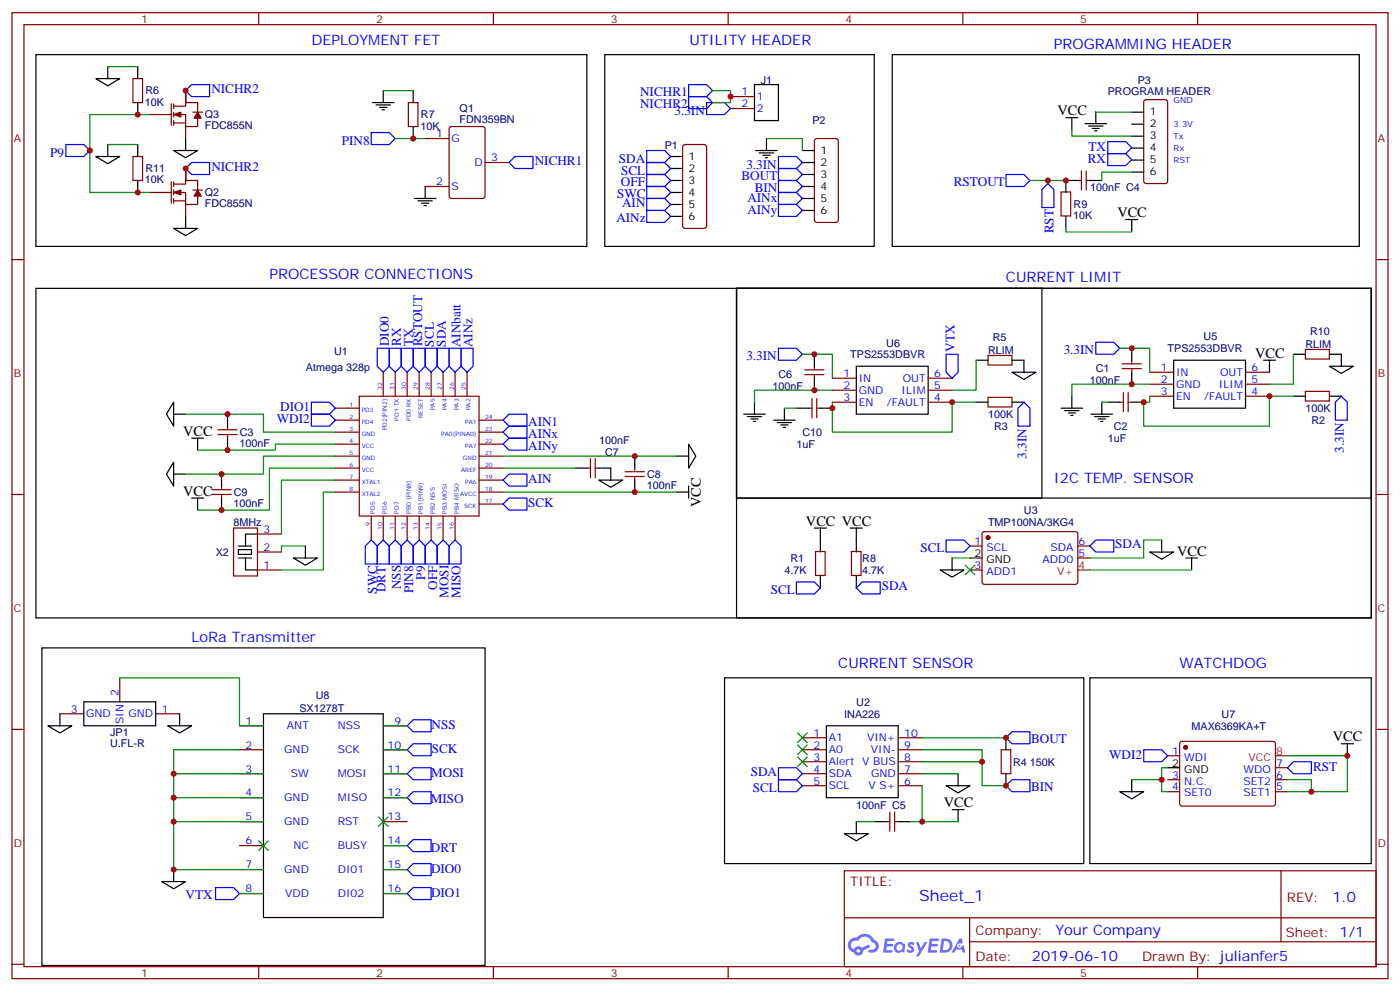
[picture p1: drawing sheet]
<svg xmlns="http://www.w3.org/2000/svg" width="412mm" height="292mm" viewBox="0 0 412 292" stroke-linecap="round" stroke-linejoin="round" font-family="sans-serif">
<path d="M10.6 16.1h162.3v56.4h-162.3zM178.2 16.1h79.3v56.4h-79.3zM262.8 16.1h137.6v56.4h-137.6zM10.6 84.9h393.3v97h-393.3zM217 84.9h186.9v97h-186.9zM217 84.9h186.9v61.7h-186.9zM217 84.9h89.9v61.7h-89.9zM12.3 190.7h130.6v93.5h-130.6zM213.4 199.5h105.9v54.7h-105.9zM321 199.5h82.9v54.7h-82.9z" fill="none" stroke="#000" stroke-width=".35"/>
<g fill="none" stroke="#870000" stroke-width=".35">
<path d="M3.5 3.7h405.4v284.4h-405.4zM7.1 7.3h398.2v277.3h-398.2zM76.2 3.7v3.6M145.3 3.7v3.6M214.5 3.7v3.6M283.6 3.7v3.6M352.8 3.7v3.6M3.5 76.4h3.6M405.3 76.4h3.6M3.5 145.6h3.6M405.3 145.6h3.6M3.5 214.7h3.6"/>
<path d="M405.3 214.7h3.6M248.7 256.3h156.6v28.3h-156.6zM377.3 256.4v20.8M248.7 270.2h156.5M285.6 277.2h119.6M285.6 270.2v14.1M3.5 283.8h3.6M76.2 284.6v3.5M145.3 284.6v3.5M214.5 284.6v3.5M283.6 284.6v3.5M352.8 284.6v3.5"/>
<path d="M405.3 283.8h3.6"/>
</g>
<g fill="#5487ff">
<path d="M267.7 277.5a1.22 1.22 0 0 1 1.7 .3l-.4 .5a.47 .47 0 0 0-.3-.4 .47 .47 0 0 0-.5 .2l.1 .3a1.14 1.14 0 0 1 .8 1.7 1.14 1.14 0 0 1-1.9 0l-.2-.2 .5-.5 .7 .4a.29 .29 0 0 0 .3-.3 .29 .29 0 0 0-.2-.3 1.04 1.04 0 0 1-.6-1.7z"/>
<path d="M260.7 276.3h2.4l.3 .1-.2 .5-1.8 .1-.1 .9h1.5l.3 .3-.3 .4h-1.6l-.2 1.1h1.7l.2 .3-.2 .4h-2.6z"/>
<path d="M273.8 276.3h2.4l.3 .1-.1 .5-1.8 .1-.2 .9h1.6l.3 .3-.4 .4h-1.6l-.1 1.1h1.7l.2 .3-.2 .4h-2.6z"/>
<path d="M282.6 276.3h.7l.3 1.2-.6 .3a.69 .69 0 0 0-1 .3 .69 .69 0 0 0 .4 1 .69 .69 0 0 0 .9-.6l.5-.3 .6 2.2h-.8l-.2-.9h-1.8l-.5 .9h-.8z"/>
<path d="M269.8 277.3h.8l.6 1.9 1.1-1.9h.9l-2.6 4.2h-.8l.9-1.5z"/>
<path d="M277.4 276.3l-.6 4.1h1.3a2.11 2.11 0 0 0 2.5-2.1 2.11 2.11 0 0 0-2.5-2zM278.1 277a1.39 1.39 0 0 1 1.7 1.4 1.39 1.39 0 0 1-1.8 1.3h-.3z"/>
<path d="M263.7 277.9a1.54 1.54 0 0 0-.1 2.1 1.54 1.54 0 0 0 2.2 .2l.6 .2 .3-2.3-.2-.2-.4-.1a1.49 1.49 0 0 0-2.4 .1zM264 278.9a.94 .94 0 0 1 1.8 0 .94 .94 0 0 1-1.8 0z"/>
<path d="M250.4 276.6a2.18 2.18 0 0 0 1.1 3.8 1.44 1.44 0 0 0 1.6 .9 1.44 1.44 0 0 0 1.2-1.5l2-1-.5-.7-1.9 .9a1.47 1.47 0 0 0-2.4 .5 1.39 1.39 0 0 1-.7-2 1.39 1.39 0 0 1 2-.5 2.12 2.12 0 0 1 2.2-1.3 2.12 2.12 0 0 1 1.9 1.7 1.14 1.14 0 0 1 1.1 1.4 1.14 1.14 0 0 1-1.7 .8 .43 .43 0 0 0-.5 .3 .43 .43 0 0 0 .4 .5 1.98 1.98 0 0 0 2.5-1.2 1.98 1.98 0 0 0-1.2-2.5 3.1 3.1 0 0 0-5.3-.7l-.9 .1zM252.3 279.9a.55 .55 0 0 1 1.1 0 .55 .55 0 0 1-1.1 0z"/>
<circle cx="282.6" cy="278.4" r=".26"/>
</g>
<g fill="none" stroke="#870000" stroke-width=".35">
<path d="M39.2 23.1h2.8v7.1h-2.8zM44.1 33.7h6.3M50.4 30.6v6.3M51.2 31.3h3.5v-1.1h3.5v2.8M51.2 33.7h3.5v3.6h3.5v-2.5M51.2 36.2h3.5M51.2 30.6v1.4M51.2 33v1.4M51.2 35.5v1.4M54.7 26.7v3.5M54.7 37.3v3.5M56.8 33h2.8"/>
<path d="M120.3 30.2h2.8v7.1h-2.8zM132.5 37.5l.5-.2h9.2l.6 .4 .1 20-.5 .7h-9.4l-.7-.4v-20zM215.2 28.4h7M215.2 32h7M337.1 29.6l.5-.3h5.6l.7 .5 .1 23.5-.5 .7h-5.9l-.6-.4-.1-23.6zM39.2 46.1h2.8v7h-2.8zM44.1 56.7h6.3M50.4 53.5v6.3M51.2 54.2h3.5v-1.1h3.5v2.9M51.2 56.7h3.5v3.5h3.5v-2.5M51.2 53.5v1.4M51.2 56v1.4"/>
<path d="M51.2 58.4v1.4M51.2 59.1h3.5M54.7 49.6v3.5M56.8 56h2.8M125.2 54.9h7.1M125.2 40.8h7.1M142.9 47.8h7M201.3 42.8l.5-.3h5.6l.7 .5v23.5l-.4 .7h-5.9l-.7-.4v-23.5zM240.1 41l.5-.2h5.6l.7 .4v23.6l-.4 .6-5.9 .1-.7-.5v-23.5zM312.6 56.5h2.8v7.1h-2.8zM317.5 53.1h1.1M318.6 50.3v5.7"/>
<path d="M320 50.3v5.7M320 53.1h1M54.7 60.2v3.5M105.8 116.6h35.3v35.3h-35.3zM112.9 109.6v7M116.4 109.6v7M119.9 109.6v7M123.5 109.6v7M127 109.6v7M130.5 109.6v7M134.1 109.6v7M137.6 109.6v7"/>
<path d="M237.1 108.9h5.6M237.1 110.3h5.6M239.2 117.3v5.7M239.9 107.8v1.1M239.9 110.3v1M240.6 117.3v5.7M245.2 111.3h7M245.2 114.9h7M245.2 118.4h7M273.4 111.3h7.1M273.4 114.9h7.1M273.4 118.4h7.1"/>
<path d="M291 117h7.1v2.8h-7.1zM291 104.6h7.1v2.9h-7.1zM329.8 118.4h1.1M330.6 107.1h5.6M330.6 108.5h5.6M330.9 115.6v5.6M332.3 118.4h1.1M332.3 115.6v5.6M333.4 106v1.1M333.4 108.5v1.1M338.7 109.6h7M338.7 113.1h7"/>
<path d="M338.7 116.6h7M366.9 109.6h7M366.9 113.1h7M366.9 116.6h7M384.5 115.2h7.1v2.8h-7.1zM384.5 102.9h7.1v2.8h-7.1zM64.2 126.5h5.6M64.2 127.9h5.6M67 125.4v1.1M67 127.9v1.1M98.8 120.2h7M98.8 123.7h7"/>
<path d="M98.8 127.2h7M98.8 130.7h7M98.8 134.3h7M98.8 137.8h7M141.1 123.7h7.1M141.1 127.2h7.1M141.1 130.7h7.1M141.1 134.3h7.1M141.1 137.8h7.1M172.9 137.8h1M173.9 135v5.6M175.3 137.8h1.1"/>
<path d="M175.3 135v5.6M184.1 138.9h5.7M187 137.8v1.1M238.1 120.2h1.1M240.6 120.2h1.1M62.4 144.1h5.7M62.4 145.6h5.7M65.3 143.1v1M65.3 145.6v1M68.8 155.4h7v14.1h-7zM75.8 157.2h7.1M98.8 141.3h7"/>
<path d="M98.8 144.9h7M109.4 151.9v7.1M112.9 151.9v7.1M116.4 151.9v7.1M119.9 151.9v7.1M123.5 151.9v7.1M127 151.9v7.1M130.5 151.9v7.1M134.1 151.9v7.1M141.1 141.3h7.1M141.1 144.9h7.1M141.1 148.4h7.1"/>
<path d="M184.1 140.3h5.7M187 140.3v1M289.5 156.7l.5-.2h27.1l.4 .7-.1 14.4-.6 .4-27.1-.1-.4-.6v-14.1zM75.8 167.8h7.1M75.8 162.5h7.1M240.2 162.3h2.9v7.1h-2.9zM250.8 162.3h2.8v7.1h-2.8zM285.8 167.8h3.5M285.8 160.7h3.5M317.5 160.7h3.5M317.5 164.3h3.5M35.3 199.5v7.1"/>
<path d="M17.6 210.1h7.1M45.9 210.1h7M70.6 213.6h7M112.9 213.6h7M236.4 217.2h7M264.6 217.2h7M347.7 218.4l.5-.2 27.1 .1 .4 .6-.1 17.9-.6 .5-27.1-.1-.4-.6v-17.7zM70.6 220.7h7M70.6 227.8h7M70.6 234.8h7M112.9 220.7h7M112.9 227.8h7"/>
<path d="M112.9 234.8h7M236.4 220.7h7M236.4 224.2h7M236.4 227.8h7M236.4 231.3h7M262.1 239v5.7M263.5 239v5.7M264.6 220.7h7M264.6 224.2h7M264.6 227.8h7M264.6 231.3h7M294.9 220.7h2.8v7.1h-2.8z"/>
<path d="M344 222.5h3.5M344 229.5h3.5M344 233h3.5M375.7 229.5h3.5M375.7 233h3.5M375.7 226h3.5M70.6 241.9h7M70.6 248.9h7M70.6 256h7M112.9 241.9h7M112.9 248.9h7M112.9 256h7"/>
<path d="M261.1 241.9h1M263.5 241.9h1.1M70.6 263h7M112.9 263h7"/>
</g>
<g fill="none" stroke="#000" stroke-width=".35">
<path d="M31.7 19.6v3.5M40.6 19.6v3.5M28.2 23.1h7.1l-3.6 2.2zM40.6 30.2v3.5M109.7 30.2h6.4M110.8 30.9h4.2M111.8 31.6h2.1M112.5 32.3h.7M112.9 26.7v3.5M121.7 26.7v3.5M121.7 37.3v3.5M222.2 24.9h7.1v10.6h-7.1z"/>
<path d="M314 34.6h3.5M315.7 34.6v3.6M319.6 36.4h6.4M320.7 37.1h4.2M321.7 37.8h2.1M322.4 38.5h.7M322.8 32.9v3.5M333.4 33h3.5M333.4 36.5h3.5M28.2 46.1h7.1l-3.6 2.1zM31.7 42.5v3.6M40.6 42.5v3.6"/>
<path d="M40.6 53.1v3.6M51.2 44.3h7l-3.5 2.1zM54.7 40.8v3.5M122.1 58.4h6.3M123.1 59.1h4.3M124.2 59.8h2.1M125.2 54.9v3.5M197.6 53.1h3.5M197.6 46.1h3.5M197.6 49.6h3.5M197.6 56.7h3.5M222.6 44.3h6.4"/>
<path d="M223.7 45h4.2M224.7 45.7h2.1M225.4 46.4h.7M225.8 40.8v3.5M236.4 44.3h3.5M236.4 47.8h3.5M236.4 51.4h3.5M236.4 54.9h3.5M236.4 58.4h3.5M317.5 53.1h-3.5v3.6M321 53.1h3.6M333.4 40.1h3.5"/>
<path d="M333.4 43.6h3.5M333.4 47.1h3.5M333.4 50.7h3.5M51.2 67.2h7l-3.5 2.2zM54.7 63.7v3.5M124.9 60.5h.7M197.6 60.2h3.5M197.6 63.7h3.5M236.4 61.9h3.5M314 63.7v3.5M331.6 64.6h3.5M333.4 64.6v3.5"/>
<path d="M51.2 118.4v7l-2.2-3.5zM222.2 118.4v3.5M239.9 104.3v3.5M239.9 111.3v3.6M252.2 107.8h21.2v14.1h-21.2zM287.5 118.4h3.5M287.5 106h3.5M298.1 109.6h7.1l-3.6 2.1zM298.1 118.4h3.5M298.1 106h3.5v3.6M315.7 116.6v3.6M324.6 118.4v3.5"/>
<path d="M326.3 118.4h3.5M333.4 118.4h3.5M333.4 102.5v3.5M333.4 109.6v3.5M345.7 106h21.2v14.2h-21.2zM372.2 106h3.5M373.9 106v3.6M381 116.6h3.5M381 104.3h3.5M391.6 107.8h7l-3.5 2.1zM391.6 116.6h3.5M391.6 104.3h3.5v3.5"/>
<path d="M51.2 136v7.1l-2.2-3.5zM51.2 121.9h3.5M51.2 139.6h3.5M56.4 129h3.6M58.2 129v3.5M65.3 139.6v3.5M67 121.9v3.5M67 129v3.5M169.3 137.8h3.6M176.4 137.8h3.5v3.5M187 134.3v3.5M199.3 134.3h3.5"/>
<path d="M202.8 130.7l2.2 3.6-2.2 3.5zM219.1 121.9h6.3M220.1 122.6h4.3M221.2 123.3h2.1M221.9 124h.7M227.9 123.7h6.3M229 124.4h4.2M230 125.1h2.1M230.7 125.8h.7M231.1 120.2v3.5M234.6 120.2h3.5M241.7 120.2h3.5"/>
<path d="M312.6 120.2h6.3M313.6 120.9h4.3M314.7 121.6h2.1M315.4 122.3h.7M321.4 121.9h6.3M322.4 122.6h4.3M323.5 123.3h2.1M324.2 124h.7M56.4 146.6h3.6M58.2 146.6v3.5M65.3 146.6v3.5M75.8 157.2h-3.5v3.5"/>
<path d="M176.4 141.3h7l-3.5 2.1zM187 141.3v3.6M199.3 144.9h3.5M202.8 143.1v3.5M239.9 155.4h3.5M241.7 155.4v7.1M250.5 155.4h3.5M252.2 155.4v7.1M342.2 159v3.5M70.2 161.8h3.9v1.4h-3.9zM70.2 160.7h3.9M70.2 164.3h3.9"/>
<path d="M72.3 164.3v3.5h3.5M86.4 164.3h7.1l-3.5 2.1zM90 160.7v3.6M241.7 169.5v3.6M252.2 169.5v3.6M276.9 167.8h7.1l-3.5 2.1zM280.5 164.3v3.5M285.8 164.3h3.5M338.7 162.5h7l-3.5 2.1zM349.2 164.3h3.6M351 164.3v3.5M14.1 213.6h7.1l-3.6 2.2z"/>
<path d="M17.6 210.1v3.5M24.7 206.6h21.2v7h-21.2zM49.4 213.6h7l-3.5 2.2zM52.9 210.1v3.5M77.6 210.1h35.3v60h-35.3zM243.4 213.6h21.2v21.2h-21.2zM296.3 217.2v3.5M395.1 218.9h3.5M396.9 218.9v3.6M278.7 231.3h7.1l-3.6 2.1zM280.5 238.3h3.5M282.2 227.8v3.5"/>
<path d="M282.2 238.3v3.6M296.3 227.8v3.5M329.8 233h7.1l-3.5 2.2zM333.4 229.5v3.5M344 226h3.5M47.6 259.5h7.1l-3.5 2.1zM51.2 256v3.5M248.7 245.4h7.1l-3.6 2.1zM252.2 241.9v3.5M257.5 241.9h3.6M264.6 241.9h3.5"/>
</g>
<g fill="#870000" stroke="#870000" stroke-width=".35">
<path d="M51.2 33.7l2.1-.7v1.4z"/>
<path d="M58.2 33l1.1 1.8h-2.2z"/>
<path d="M51.2 56.7l2.1-.7v1.4z"/>
<path d="M58.2 56l1.1 1.7h-2.2z"/>
<circle cx="349.2" cy="220" r=".53"/>
<circle cx="291" cy="158.3" r=".53"/>
</g>
<path d="M317.5 167.8h3.5M375.7 222.5h3.5" fill="none" stroke="#f00" stroke-width=".35"/>
<g fill="none" stroke="#00f" stroke-width=".35">
<path d="M56.4 24.9h5.3v3.5h-5.3l-1.7-1.7zM109.4 39h5.3l1.7 1.8-1.7 1.7h-5.3zM202.8 24.9h5.3l1.8 1.8-1.8 1.7h-5.3zM202.8 28.4h5.3l1.8 1.8-1.8 1.8h-5.3zM208.1 30.2h5.3l1.8 1.8-1.8 1.7h-5.3zM19.4 42.5h5.3l1.8 1.8-1.8 1.8h-5.3zM54.7 49.6l1.7-1.8h5.3v3.6h-5.3zM149.9 47.8l1.8-1.7h5.3v3.5h-5.3zM190.5 54.9h5.3l1.8 1.8-1.8 1.7h-5.3zM190.5 44.3h5.3l1.8 1.8-1.8 1.7h-5.3zM190.5 47.8h5.3l1.8 1.8-1.8 1.8h-5.3zM190.5 51.4h5.3l1.8 1.7-1.8 1.8h-5.3z"/>
<path d="M190.5 58.4h5.3l1.8 1.8-1.8 1.7h-5.3zM229.3 53.1h5.3l1.8 1.8-1.8 1.8h-5.3zM229.3 49.6h5.3l1.8 1.8-1.8 1.7h-5.3zM229.3 56.7h5.3l1.8 1.7-1.8 1.8h-5.3zM229.3 46.1h5.3l1.8 1.7-1.8 1.8h-5.3zM296.3 51.4h5.3l1.8 1.7-1.8 1.8h-5.3zM308.7 54l1.7 1.8v5.3h-3.5v-5.3zM326.3 45.2h5.3l1.8 1.8-1.8 1.7h-5.3zM326.3 41.7h5.3l1.8 1.8-1.8 1.7h-5.3zM190.5 61.9h5.3l1.8 1.8-1.8 1.8h-5.3zM229.3 60.2h5.3l1.8 1.7-1.8 1.8h-5.3zM91.7 118.4h5.3l1.8 1.8-1.8 1.7h-5.3z"/>
<path d="M111.1 102.5h3.6v5.3l-1.8 1.8-1.8-1.8zM114.7 102.5h3.5v5.3l-1.8 1.8-1.7-1.8zM118.2 102.5h3.5v5.3l-1.8 1.8-1.7-1.8zM121.7 102.5h3.5v5.3l-1.7 1.8-1.8-1.8zM125.2 102.5h3.6v5.3l-1.8 1.8-1.8-1.8zM128.8 102.5h3.5v5.3l-1.8 1.8-1.7-1.8zM132.3 102.5h3.5v5.3l-1.7 1.8-1.8-1.8zM135.8 102.5h3.5v5.3l-1.7 1.8-1.8-1.8zM229.3 102.5h5.3l1.8 1.8-1.8 1.7h-5.3zM278.7 104.3h3.5v5.3l-1.7 1.7-1.8-1.7zM322.8 100.8h5.3l1.7 1.7-1.7 1.8h-5.3zM393.3 118.4l1.8-1.8 1.8 1.8v5.3h-3.6z"/>
<path d="M91.7 121.9h5.3l1.8 1.8-1.8 1.7h-5.3zM149.9 121.9h5.3v3.5h-5.3l-1.7-1.7zM149.9 125.4h5.3v3.6h-5.3l-1.7-1.8zM149.9 129h5.3v3.5h-5.3l-1.7-1.8zM299.9 120.2l1.7-1.8 1.8 1.8v5.2h-3.5zM109.4 159l1.7 1.7v5.3h-3.5v-5.3zM116.4 159l1.8 1.7v5.3h-3.5v-5.3zM119.9 159l1.8 1.7v5.3h-3.5v-5.3zM123.5 159l1.7 1.7v5.3h-3.5v-5.3zM127 159l1.8 1.7v5.3h-3.6v-5.3zM130.5 159l1.8 1.7v5.3h-3.5v-5.3zM134.1 159l1.7 1.7v5.3h-3.5v-5.3z"/>
<path d="M148.2 148.4l1.7-1.8h5.3v3.5h-5.3zM148.2 141.3l1.7-1.7h5.3v3.5h-5.3zM278.7 159h5.3l1.8 1.7-1.8 1.8h-5.3zM111.1 160.7l1.8-1.7 1.8 1.7v5.3h-3.6zM234.6 171.3h5.3l1.8 1.8-1.8 1.7h-5.3zM252.2 173.1l1.8-1.8h5.3v3.5h-5.3zM321 160.7l1.8-1.7h5.3v3.5h-5.3zM119.9 213.6l1.8-1.7h5.3v3.5h-5.3zM298.1 215.4h5.3v3.5h-5.3l-1.8-1.7zM119.9 227.8l1.8-1.8h5.3v3.5h-5.3zM119.9 234.8l1.8-1.8h5.3v3.6h-5.3zM119.9 220.7l1.8-1.8h5.3v3.6h-5.3z"/>
<path d="M229.3 229.5h5.3l1.8 1.8-1.8 1.7h-5.3zM229.3 226h5.3l1.8 1.8-1.8 1.7h-5.3zM298.1 229.5h5.3v3.5h-5.3l-1.8-1.7zM336.9 220.7h5.3l1.8 1.8-1.8 1.7h-5.3zM379.2 226l1.8-1.8h5.3v3.6h-5.3zM119.9 256l1.8-1.8h5.3v3.5h-5.3zM119.9 248.9l1.8-1.7h5.3v3.5h-5.3zM63.5 261.3h5.3l1.8 1.7-1.8 1.8h-5.3zM119.9 263l1.8-1.7h5.3v3.5h-5.3z"/>
</g>
<g fill="none" stroke="#008700" stroke-width=".35">
<path d="M31.7 19.6h8.9M44.1 33.7h-17.6v23h17.6M112.9 26.7h8.8M209.9 26.7h5.3v3.5h-5.3M315.7 38.3v1.8h17.7M322.8 33h10.6M31.7 42.5h8.9M116.4 40.8h8.8M225.8 40.8h10.6v3.5M303.4 53.1h5.3v1.1M308.7 53.1h5.3M333.4 50.7h-8.8v2.4"/>
<path d="M314 67.2v1.1h19.4M236.4 104.3h8.8v7M245.2 114.9h-23v3.5M245.2 118.4v8.8h35.3v-8.8h7M287.5 106v8.9h-7M324.6 118.4h1.7M329.8 102.5h8.9v7.1M338.7 113.1h-23v3.5M338.7 116.6v1.8h-1.8v7h37v-8.8h7.1M381 104.3v8.8h-7.1M54.7 121.9h22.9v5.3h21.2M98.8 134.3h-21.2v5.3h-22.9"/>
<path d="M98.8 137.8h-19.4v12.3h-21.2M98.8 130.7h-17.7v1.8h-22.9M148.2 134.3h51.1M148.2 137.8h21.1M231.1 120.2h3.5M98.8 141.3h-15.9v15.9M98.8 144.9h-3.6v22.9h-12.3M148.2 144.9h51.1M342.2 159h-5.3v5.3h-15.9M90 160.7h-7.1v1.8M280.5 164.3h5.3M321 167.8h30"/>
<path d="M35.3 199.5h35.3v14.1h7M112.9 213.6h7M271.6 217.2h24.7M51.2 227.8h26.4M51.2 234.8h26.4M70.6 220.7h-19.4v35.3h26.4M112.9 227.8h7M112.9 234.8h7M112.9 220.7h7M271.6 220.7h17.7v10.6h7M271.6 231.3v10.6h10.6M271.6 227.8h10.6"/>
<path d="M271.6 224.2h17.7M333.4 229.5h8.8v3.5h1.8M344 226h-1.8v3.5M379.2 229.5h7.1v3.5M379.2 222.5h17.7v10.5h-17.7M51.2 241.9h26.4M112.9 256h7M112.9 248.9h7M252.2 241.9h5.3M268.1 241.9h3.5M70.6 263h7M112.9 263h7"/>
</g>
<g fill="#c00">
<circle cx="215.2" cy="28.4" r=".88"/>
<circle cx="40.6" cy="56.7" r=".88"/>
<circle cx="26.5" cy="44.3" r=".88"/>
<circle cx="40.6" cy="33.7" r=".88"/>
<circle cx="54.7" cy="26.7" r=".88"/>
<circle cx="271.6" cy="241.9" r=".88"/>
<circle cx="296.3" cy="231.3" r=".88"/>
<circle cx="314" cy="53.1" r=".88"/>
<circle cx="308.7" cy="53.1" r=".88"/>
<circle cx="187" cy="144.9" r=".88"/>
<circle cx="187" cy="134.3" r=".88"/>
<circle cx="121.7" cy="40.8" r=".88"/>
<circle cx="396.9" cy="222.5" r=".88"/>
<circle cx="342.2" cy="229.5" r=".88"/>
<circle cx="65.3" cy="139.6" r=".88"/>
<circle cx="67" cy="121.9" r=".88"/>
<circle cx="386.3" cy="233" r=".88"/>
<circle cx="65.3" cy="150.1" r=".88"/>
<circle cx="67" cy="132.5" r=".88"/>
<circle cx="296.3" cy="217.2" r=".88"/>
<circle cx="289.3" cy="224.2" r=".88"/>
<circle cx="280.5" cy="118.4" r=".88"/>
<circle cx="239.9" cy="104.3" r=".88"/>
<circle cx="239.9" cy="114.9" r=".88"/>
<circle cx="333.4" cy="113.1" r=".88"/>
<circle cx="333.4" cy="102.5" r=".88"/>
<circle cx="373.9" cy="116.6" r=".88"/>
<circle cx="336.9" cy="118.4" r=".88"/>
<circle cx="245.2" cy="120.2" r=".88"/>
<circle cx="54.7" cy="49.6" r=".88"/>
<circle cx="51.2" cy="256" r=".88"/>
<circle cx="51.2" cy="241.9" r=".88"/>
<circle cx="51.2" cy="234.8" r=".88"/>
<circle cx="51.2" cy="227.8" r=".88"/>
</g>
<g fill="#c00" stroke="#008700" stroke-width=".35">
<path d="M284.3 166.4l2.9 2.8zM284.3 169.2l2.9-2.8z"/>
<path d="M234.9 222.8l2.9 2.8zM237.8 222.8l-2.9 2.8z"/>
<path d="M234.9 219.3l2.9 2.8zM237.8 219.3l-2.9 2.8z"/>
<path d="M234.9 215.8l2.9 2.8zM234.9 218.6l2.9-2.8z"/>
<path d="M76.2 247.5l2.8 2.8zM76.2 250.3l2.8-2.8z"/>
<path d="M111.5 240.5l2.8 2.8zM114.3 240.5l-2.8 2.8z"/>
</g>
<text font-size="4.6" fill="#00f" x="270.8" y="265.4">Sheet_1</text>
<g font-size="4.2" fill="#00f">
<text x="91.7" y="13.3">DEPLOYMENT FET</text>
<text x="203.1" y="13.3">UTILITY HEADER</text>
<text x="310.4" y="14.3">PROGRAMMING HEADER</text>
<text x="79.4" y="82.1">PROCESSOR CONNECTIONS</text>
<text x="296.3" y="83.1">CURRENT LIMIT</text>
<text x="310.4" y="142.1">I2C TEMP. SENSOR</text>
<text x="56.4" y="188.9">LoRa Transmitter</text>
<text x="246.9" y="196.8">CURRENT SENSOR</text>
<text x="347.5" y="196.8">WATCHDOG</text>
<text x="392.5" y="265.6">1.0</text>
<text x="310.9" y="275.2">Your Company</text>
<text x="304" y="283">2019-06-10</text>
</g>
<g font-size="4.2">
<text x="311.5" y="33.9">VCC</text>
<text x="329.1" y="63.9">VCC</text>
<text x="369.7" y="105.3">VCC</text>
<text x="54" y="128.3">VCC</text>
<text x="54" y="145.9">VCC</text>
<text x="206.5" y="149.3" transform="rotate(-90 206.5 149.3)">VCC</text>
<text x="237.4" y="154.7">VCC VCC</text>
<text x="346.8" y="163.5">VCC</text>
<text x="392.6" y="218.2">VCC</text>
<text x="278" y="237.6">VCC</text>
</g>
<g font-size="3.9" fill="#00f">
<text x="62.3" y="27.5">NICHR2</text>
<text x="188.6" y="28.3">NICHR1</text>
<text x="188.6" y="31.8">NICHR2</text>
<text x="198.7" y="33.7">3.3IN</text>
<text x="14.8" y="46.1">P9</text>
<text x="100.7" y="42.5">PIN8</text>
<text x="182.3" y="47.9">SDA</text>
<text x="320.4" y="47.8">RX</text>
<text x="320.6" y="44.3">TX</text>
<text x="62.3" y="50.5">NICHR2</text>
<text x="157.5" y="48.7">NICHR1</text>
<text x="182.9" y="51.4">SCL</text>
<text x="218.4" y="53">BOUT</text>
<text x="219.9" y="49.6">3.3IN</text>
<text x="181.8" y="58.3">SWC</text>
<text x="182.9" y="54.9">OFF</text>
<text x="220.2" y="59.4">AINx</text>
<text x="222.3" y="56.5">BIN</text>
<text x="281" y="54.7">RSTOUT</text>
<text x="181.6" y="65.3">AINz</text>
<text x="183.3" y="61">AIN</text>
<text x="220.2" y="62.9">AINy</text>
<text x="310.3" y="68.7" transform="rotate(-90 310.3 68.7)">RST</text>
<text x="114.5" y="102" transform="rotate(-90 114.5 102)">DIO0</text>
<text x="118" y="101.8" transform="rotate(-90 118 101.8)">RX</text>
<text x="121.6" y="102" transform="rotate(-90 121.6 102)">TX</text>
<text x="124.3" y="102" transform="rotate(-90 124.3 102)">RSTOUT</text>
<text x="127.8" y="102" transform="rotate(-90 127.8 102)">SCL</text>
<text x="131.3" y="102" transform="rotate(-90 131.3 102)">SDA</text>
<text x="135.6" y="102.2" transform="rotate(-90 135.6 102.2)">AINbatt</text>
<text x="139.2" y="102.2" transform="rotate(-90 139.2 102.2)">AINz</text>
<text x="219.9" y="106">3.3IN</text>
<text x="281.2" y="103.6" transform="rotate(-90 281.2 103.6)">VTX</text>
<text x="313.3" y="104.3">3.3IN</text>
<text x="81.5" y="124.5">WDI2</text>
<text x="82.5" y="121">DIO1</text>
<text x="155.6" y="125.3">AIN1</text>
<text x="155.6" y="128.8">AINx</text>
<text x="155.6" y="132.3">AINy</text>
<text x="302.3" y="135" transform="rotate(-90 302.3 135)">3.3IN</text>
<text x="395.8" y="133.2" transform="rotate(-90 395.8 133.2)">3.3IN</text>
<text x="155.6" y="142.2">AIN</text>
<text x="155.6" y="149.2">SCK</text>
<text x="328.5" y="161.5">SDA</text>
<text x="271.1" y="162.5">SCL</text>
<text x="118" y="173.4" transform="rotate(-90 118 173.4)">NSS</text>
<text x="125.2" y="170.6" transform="rotate(-90 125.2 170.6)">P9</text>
<text x="128.8" y="173.6" transform="rotate(-90 128.8 173.6)">OFF</text>
<text x="259.7" y="173.8">SDA</text>
<text x="111" y="174.7" transform="rotate(-90 111 174.7)">SWC</text>
<text x="113.6" y="174.3" transform="rotate(-90 113.6 174.3)">DRT</text>
<text x="121.7" y="174.7" transform="rotate(-90 121.7 174.7)">PIN8</text>
<text x="132.1" y="176" transform="rotate(-90 132.1 176)">MOSI</text>
<text x="135.7" y="176" transform="rotate(-90 135.7 176)">MISO</text>
<text x="227" y="174.9">SCL</text>
<text x="127.1" y="214.6">NSS</text>
<text x="127.2" y="221.7">SCK</text>
<text x="303.7" y="218.8">BOUT</text>
<text x="326.7" y="223.3">WDI2</text>
<text x="386.8" y="226.8">RST</text>
<text x="127" y="228.7">MOSI</text>
<text x="221.1" y="228.5">SDA</text>
<text x="221.7" y="233.1">SCL</text>
<text x="303.7" y="232.9">BIN</text>
<text x="126.9" y="236.4">MISO</text>
<text x="126.9" y="250.8">DRT</text>
<text x="127" y="256.9">DIO0</text>
<text x="127" y="264">DIO1</text>
<text x="54.7" y="264.6">VTX</text>
</g>
<g font-size="3.9" fill="#800">
<text x="250.5" y="260.9">TITLE:</text>
<text x="379.1" y="265.6">REV:</text>
<text x="287.4" y="275.1">Company:</text>
<text x="378.7" y="275.7">Sheet: 1/1</text>
<text x="287.4" y="282.8">Date:</text>
<text x="336.4" y="282.9">Drawn By: julianfer5</text>
</g>
<g font-size="3.2" fill="#800">
<text x="41.6" y="6.7">1</text>
<text x="110.8" y="6.7">2</text>
<text x="179.9" y="6.7">3</text>
<text x="249.1" y="6.7">4</text>
<text x="318.2" y="6.7">5</text>
<text x="4.1" y="41.8">A</text>
<text x="405.9" y="41.8">A</text>
<text x="4.1" y="111">B</text>
<text x="405.9" y="111">B</text>
<text x="4.1" y="180.1">C</text>
<text x="405.9" y="180.1">C</text>
<text x="4.1" y="249.3">D</text>
<text x="405.9" y="249.3">D</text>
<text x="41.6" y="287.5">1</text>
<text x="110.8" y="287.5">2</text>
<text x="179.9" y="287.5">3</text>
<text x="249.1" y="287.5">4</text>
<text x="318.2" y="287.5">5</text>
</g>
<g font-size="3.2" fill="#000080">
<text x="42.8" y="27.8">R6</text>
<text x="224.1" y="24.7">J1</text>
<text x="326.3" y="27.9">PROGRAM HEADER</text>
<text x="335.1" y="24.8">P3</text>
<text x="42.7" y="31.1">10K</text>
<text x="60.3" y="34.9">Q3</text>
<text x="124" y="34.9">R7</text>
<text x="135.4" y="33">Q1</text>
<text x="60.3" y="38.1">FDC855N</text>
<text x="123.8" y="38.1">10K</text>
<text x="135.4" y="36.2">FDN359BN</text>
<text x="239.3" y="36.5">P2</text>
<text x="195.8" y="43.8">P1</text>
<text x="42.8" y="50.7">R11</text>
<text x="42.7" y="54">10K</text>
<text x="60.3" y="57.8">Q2</text>
<text x="321.1" y="56.2">100nF C4</text>
<text x="60.3" y="61">FDC855N</text>
<text x="316.1" y="64.4">10K</text>
<text x="316.2" y="61.2">R9</text>
<text x="261.1" y="102">U6</text>
<text x="292.5" y="100.3">R5</text>
<text x="354.5" y="100.2">U5</text>
<text x="385.9" y="98.6">R10</text>
<text x="98.4" y="104.6">U1</text>
<text x="250.5" y="105.5">TPS2553DBVR</text>
<text x="291" y="104.1">RLIM</text>
<text x="344" y="103.7">TPS2553DBVR</text>
<text x="384.5" y="102.4">RLIM</text>
<text x="90.1" y="109.1">Atmega 328p</text>
<text x="229.3" y="111.1">C6</text>
<text x="321" y="112.9">100nF</text>
<text x="322.8" y="109.4">C1</text>
<text x="227.5" y="114.7">100nF</text>
<text x="291" y="123.2">100K</text>
<text x="384.5" y="121.4">100K</text>
<text x="386.3" y="124.9">R2</text>
<text x="70.6" y="131.6">100nF</text>
<text x="70.6" y="128.4">C3</text>
<text x="176.5" y="130.6">100nF</text>
<text x="234.6" y="132">1uF</text>
<text x="236.4" y="128.5">C10</text>
<text x="292.8" y="126.7">R3</text>
<text x="326.3" y="130.2">1uF</text>
<text x="328.1" y="126.7">C2</text>
<text x="178.3" y="134.1">C7</text>
<text x="190.5" y="143.9">100nF</text>
<text x="190.6" y="140.7">C8</text>
<text x="68.8" y="149.2">100nF</text>
<text x="68.9" y="146">C9</text>
<text x="68.8" y="154.9">8MHz</text>
<text x="291" y="154.9">TMP100NA/3KG4</text>
<text x="301.6" y="151.3">U3</text>
<text x="63.6" y="163.7">X2</text>
<text x="232.8" y="165.5">R1</text>
<text x="254" y="165.5">R8</text>
<text x="231.1" y="169">4.7K</text>
<text x="254" y="169">4.7K</text>
<text x="88.2" y="209.6">SX1278T</text>
<text x="93" y="205.7">U8</text>
<text x="252.2" y="207.8">U2</text>
<text x="248.7" y="211.4">INA226</text>
<text x="351" y="214.9">MAX6369KA+T</text>
<text x="359.8" y="211.3">U7</text>
<text x="32.4" y="219.8">U.FL-R</text>
<text x="32.4" y="216.7">JP1</text>
<text x="298.5" y="225.4">R4</text>
<text x="303.4" y="225.4">150K</text>
<text x="252.2" y="238.2">100nF C5</text>
</g>
<g font-size="3.2" fill="#00f">
<text x="218.5" y="28.1">1</text>
<text x="223" y="29.5">1</text>
<text x="218.5" y="31.6">2</text>
<text x="223" y="33">2</text>
<text x="128.5" y="40.4">1</text>
<text x="133" y="41.8">G</text>
<text x="144.6" y="47.5">3</text>
<text x="139.7" y="48.9">D</text>
<text x="128.5" y="54.5">2</text>
<text x="133" y="56">S</text>
<text x="248.5" y="111">1</text>
<text x="252.9" y="112.4">IN</text>
<text x="265.9" y="112.4">OUT</text>
<text x="275.2" y="111">6</text>
<text x="341.9" y="109.2">1</text>
<text x="341.9" y="112.7">2</text>
<text x="346.4" y="110.6">IN</text>
<text x="359.4" y="110.6">OUT</text>
<text x="368.7" y="112.7">5</text>
<text x="368.7" y="109.2">6</text>
<text x="248.5" y="114.5">2</text>
<text x="248.5" y="118">3</text>
<text x="252.9" y="115.9">GND</text>
<text x="252.9" y="119.5">EN</text>
<text x="261.2" y="119.5">/FAULT</text>
<text x="265.6" y="115.9">ILIM</text>
<text x="275.2" y="118">4</text>
<text x="275.2" y="114.5">5</text>
<text x="341.9" y="116.3">3</text>
<text x="346.4" y="114.2">GND</text>
<text x="346.4" y="117.7">EN</text>
<text x="354.7" y="117.7">/FAULT</text>
<text x="359.1" y="114.2">ILIM</text>
<text x="368.7" y="116.3">4</text>
<text x="77.6" y="156.8">3</text>
<text x="287.1" y="160.4">1</text>
<text x="317.7" y="160.4">6</text>
<text x="77.6" y="167.4">1</text>
<text x="77.6" y="162.1">2</text>
<text x="287.1" y="167.4">3</text>
<text x="290.6" y="162.1">SCL</text>
<text x="307.1" y="165.7">ADD0</text>
<text x="309.4" y="162.1">SDA</text>
<text x="317.7" y="163.9">5</text>
<text x="290.6" y="169.2">ADD1</text>
<text x="20.9" y="209.8">3</text>
<text x="34.9" y="204.8" transform="rotate(-90 34.9 204.8)">2</text>
<text x="47.6" y="209.8">1</text>
<text x="25.4" y="211.2">GND</text>
<text x="36.3" y="213.2" transform="rotate(-90 36.3 213.2)">SIN</text>
<text x="37.9" y="211.2">GND</text>
<text x="72.3" y="213.3">1</text>
<text x="84.5" y="214.7">ANT</text>
<text x="99.5" y="214.7">NSS</text>
<text x="116.2" y="213.3">9</text>
<text x="72.3" y="220.3">2</text>
<text x="83.7" y="221.8">GND</text>
<text x="99.5" y="221.8">SCK</text>
<text x="114.1" y="220.3">10</text>
<text x="239.6" y="216.8">1</text>
<text x="239.6" y="220.3">2</text>
<text x="244.1" y="218.2">A1</text>
<text x="244.1" y="221.8">A0</text>
<text x="255.4" y="218.2">VIN+</text>
<text x="256.6" y="221.8">VIN-</text>
<text x="266.3" y="220.3">9</text>
<text x="266.3" y="216.8">10</text>
<text x="72.3" y="227.4">3</text>
<text x="114.1" y="227.4">11</text>
<text x="239.6" y="223.9">3</text>
<text x="239.6" y="227.4">4</text>
<text x="244.1" y="225.3">Alert</text>
<text x="253.9" y="225.3">V BUS</text>
<text x="266.3" y="227.4">7</text>
<text x="266.3" y="223.9">8</text>
<text x="345.3" y="222.1">1</text>
<text x="348.8" y="223.9">WDI</text>
<text x="366.3" y="227.4">WDO</text>
<text x="375.9" y="225.6">7</text>
<text x="85.7" y="228.8">SW</text>
<text x="99.5" y="228.8">MOSI</text>
<text x="239.6" y="230.9">5</text>
<text x="244.1" y="228.8">SDA</text>
<text x="244.1" y="232.3">SCL</text>
<text x="255.8" y="232.3">V S+</text>
<text x="256.6" y="228.8">GND</text>
<text x="266.3" y="230.9">6</text>
<text x="345.3" y="229.2">3</text>
<text x="345.3" y="232.7">4</text>
<text x="348.8" y="230.9">N.C.</text>
<text x="366.3" y="230.9">SET2</text>
<text x="375.9" y="232.7">5</text>
<text x="375.9" y="229.2">6</text>
<text x="72.3" y="234.5">4</text>
<text x="83.7" y="235.9">GND</text>
<text x="99.5" y="235.9">MISO</text>
<text x="114.1" y="234.5">12</text>
<text x="348.8" y="234.5">SET0</text>
<text x="366.3" y="234.5">SET1</text>
<text x="72.3" y="241.5">5</text>
<text x="83.7" y="242.9">GND</text>
<text x="99.5" y="242.9">RST</text>
<text x="114.1" y="241.5">13</text>
<text x="72.3" y="248.6">6</text>
<text x="86.4" y="250">NC</text>
<text x="99.5" y="250">BUSY</text>
<text x="114.1" y="248.6">14</text>
<text x="72.3" y="255.6">7</text>
<text x="83.7" y="257">GND</text>
<text x="99.5" y="257">DI01</text>
<text x="114.1" y="255.6">15</text>
<text x="72.3" y="262.7">8</text>
<text x="114.1" y="262.7">16</text>
<text x="84" y="264.1">VDD</text>
<text x="99.5" y="264.1">DI02</text>
</g>
<g font-size="3.2">
<text x="338.7" y="33.9">1</text>
<text x="338.7" y="37.5">2</text>
<text x="338.7" y="41">3</text>
<text x="202.8" y="47.1">1</text>
<text x="241.7" y="45.4">1</text>
<text x="338.7" y="44.5">4</text>
<text x="202.8" y="50.7">2</text>
<text x="241.7" y="48.9">2</text>
<text x="241.7" y="52.4">3</text>
<text x="338.7" y="48">5</text>
<text x="338.7" y="51.6">6</text>
<text x="202.8" y="54.2">3</text>
<text x="202.8" y="57.7">4</text>
<text x="241.7" y="56">4</text>
<text x="241.7" y="59.5">5</text>
<text x="202.8" y="61.2">5</text>
<text x="202.8" y="64.8">6</text>
<text x="241.7" y="63">6</text>
<text x="287.1" y="163.9">2</text>
<text x="290.6" y="165.7">GND</text>
<text x="345.3" y="225.6">2</text>
<text x="348.8" y="227.4">GND</text>
</g>
<g font-size="3.2" fill="#f00">
<text x="317.7" y="167.4">4</text>
<text x="311.4" y="169.2">V+</text>
<text x="367.8" y="223.9">VCC</text>
<text x="375.9" y="222.1">8</text>
</g>
<g font-size="2.5" fill="#00f">
<text x="345.7" y="30.2">GND</text>
<text x="345.7" y="40.8">Tx</text>
<text x="345.7" y="37.3">3.3V</text>
<text x="345.7" y="44.3">Rx</text>
<text x="345.7" y="47.8">RST</text>
</g>
<g font-size="1.8" fill="#00f">
<text x="102.9" y="119.8">1</text>
<text x="112.5" y="114.9" transform="rotate(-90 112.5 114.9)">32</text>
<text x="116.1" y="114.9" transform="rotate(-90 116.1 114.9)">31</text>
<text x="119.6" y="114.9" transform="rotate(-90 119.6 114.9)">30</text>
<text x="123.1" y="114.9" transform="rotate(-90 123.1 114.9)">29</text>
<text x="126.6" y="114.9" transform="rotate(-90 126.6 114.9)">28</text>
<text x="130.2" y="114.9" transform="rotate(-90 130.2 114.9)">27</text>
<text x="133.7" y="114.9" transform="rotate(-90 133.7 114.9)">26</text>
<text x="137.2" y="114.9" transform="rotate(-90 137.2 114.9)">25</text>
<text x="102.9" y="123.3">2</text>
<text x="106.5" y="121.2">PD3</text>
<text x="106.5" y="124.7">PD4</text>
<text x="117.5" y="123.8" transform="rotate(-90 117.5 123.8)">PD1 TX</text>
<text x="121" y="123.9" transform="rotate(-90 121 123.9)">PD0 RX</text>
<text x="124.5" y="123.1" transform="rotate(-90 124.5 123.1)">RESET</text>
<text x="128.1" y="120.7" transform="rotate(-90 128.1 120.7)">PA5</text>
<text x="131.6" y="120.7" transform="rotate(-90 131.6 120.7)">PA4</text>
<text x="135.1" y="120.7" transform="rotate(-90 135.1 120.7)">PA3</text>
<text x="137" y="124.7">PA1</text>
<text x="138.6" y="120.7" transform="rotate(-90 138.6 120.7)">PA2</text>
<text x="142.9" y="123.3">24</text>
<text x="102.9" y="126.9">3</text>
<text x="102.9" y="130.4">4</text>
<text x="106.5" y="128.3">GND</text>
<text x="106.5" y="131.8">VCC</text>
<text x="113.9" y="126.7" transform="rotate(-90 113.9 126.7)">PD2(PIN2)</text>
<text x="130" y="128.3">PA0(PINA0)</text>
<text x="137" y="131.8">PA7</text>
<text x="142.9" y="130.4">22</text>
<text x="142.9" y="126.9">23</text>
<text x="102.9" y="133.9">5</text>
<text x="102.9" y="137.4">6</text>
<text x="106.5" y="135.3">GND</text>
<text x="136.4" y="135.3">GND</text>
<text x="142.9" y="137.4">20</text>
<text x="142.9" y="133.9">21</text>
<text x="102.9" y="141">7</text>
<text x="106.5" y="138.9">VCC</text>
<text x="106.5" y="142.4">XTAL1</text>
<text x="135.8" y="138.9">AREF</text>
<text x="137" y="142.4">PA6</text>
<text x="142.9" y="141">19</text>
<text x="102.9" y="144.5">8</text>
<text x="106.5" y="145.9">XTAL2</text>
<text x="135.5" y="145.9">AVCC</text>
<text x="136.7" y="149.4">SCK</text>
<text x="142.9" y="148">17</text>
<text x="142.9" y="144.5">18</text>
<text x="109" y="154.8" transform="rotate(-90 109 154.8)">9</text>
<text x="110.4" y="151.2" transform="rotate(-90 110.4 151.2)">PD5</text>
<text x="112.5" y="155.9" transform="rotate(-90 112.5 155.9)">10</text>
<text x="113.9" y="151.2" transform="rotate(-90 113.9 151.2)">PD6</text>
<text x="116.1" y="155.9" transform="rotate(-90 116.1 155.9)">11</text>
<text x="117.5" y="151.2" transform="rotate(-90 117.5 151.2)">PD7</text>
<text x="119.6" y="155.9" transform="rotate(-90 119.6 155.9)">12</text>
<text x="121" y="151.2" transform="rotate(-90 121 151.2)">PB0 (PIN8)</text>
<text x="123.1" y="155.9" transform="rotate(-90 123.1 155.9)">13</text>
<text x="124.5" y="151.2" transform="rotate(-90 124.5 151.2)">PB1(PIN9)</text>
<text x="126.6" y="155.9" transform="rotate(-90 126.6 155.9)">14</text>
<text x="128.1" y="151.2" transform="rotate(-90 128.1 151.2)">PB2 NSS</text>
<text x="130.2" y="155.9" transform="rotate(-90 130.2 155.9)">15</text>
<text x="131.6" y="151.2" transform="rotate(-90 131.6 151.2)">PB3 MOSI</text>
<text x="133.7" y="155.9" transform="rotate(-90 133.7 155.9)">16</text>
<text x="135.1" y="151.2" transform="rotate(-90 135.1 151.2)">PB4 MISO</text>
</g>
</svg>
